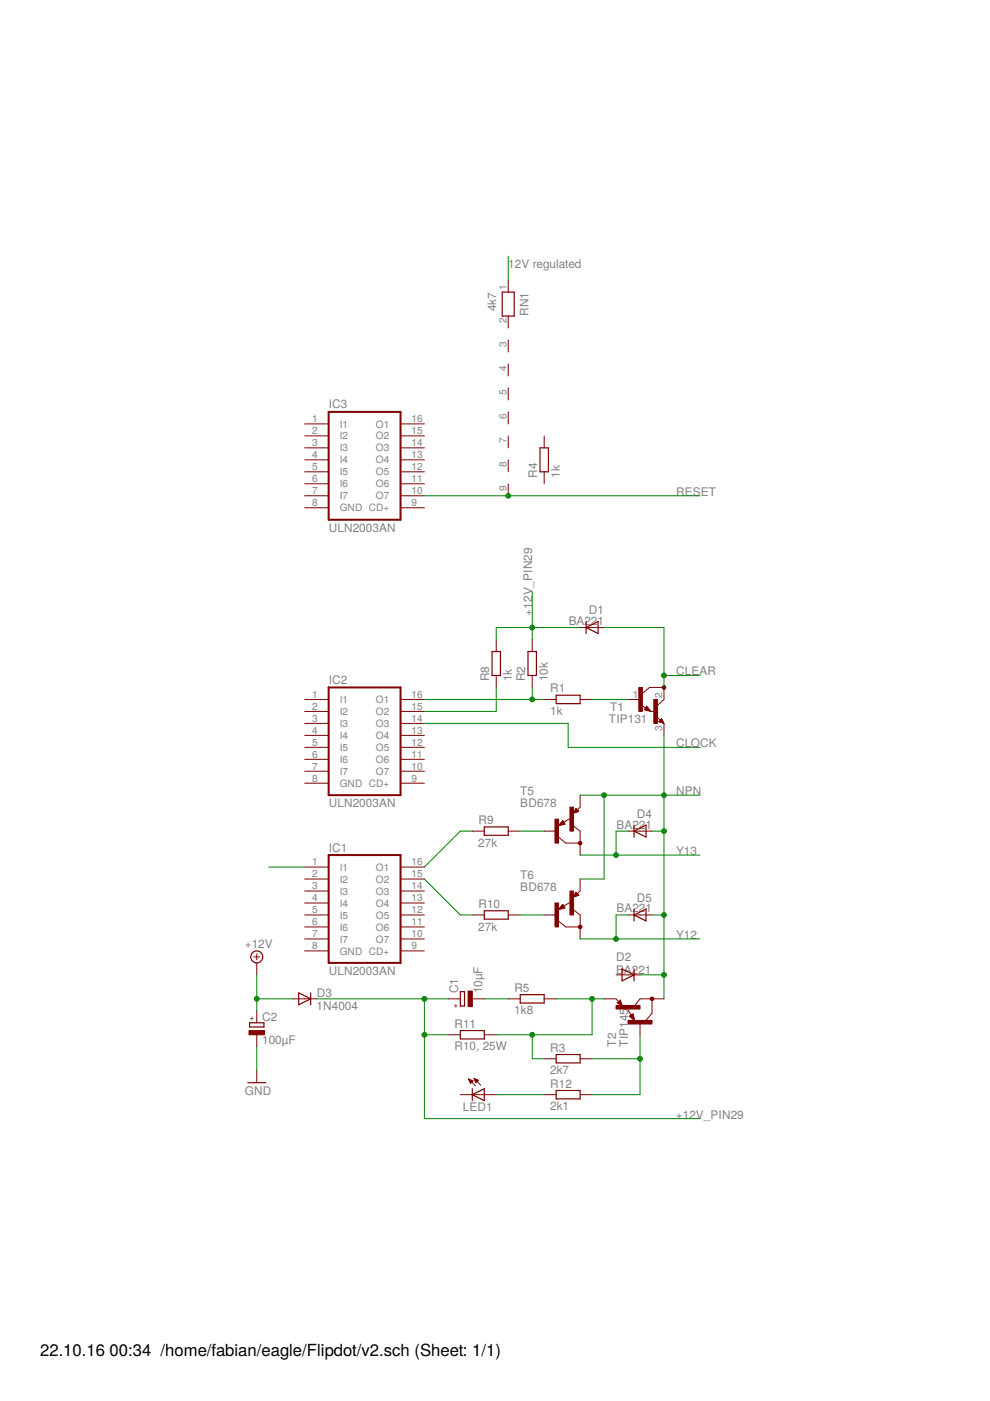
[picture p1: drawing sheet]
<svg xmlns="http://www.w3.org/2000/svg" width="210mm" height="297mm" viewBox="0 0 210 297" stroke-linecap="round" stroke-linejoin="round" font-family="sans-serif">
<path d="M69.7 87.3h15.2v22.9h-15.2zM69.7 145.8h15.2v22.8h-15.2zM69.7 181.3h15.2v22.9h-15.2z" fill="none" stroke="#800000" stroke-width=".42"/>
<g fill="none" stroke="#800000" stroke-width=".21">
<path d="M107.8 59.4v2.5M107.8 67v2.6M107.8 72.1v2.5M107.8 77.2v2.5M64.6 89.9h5.1M64.6 92.4h5.1M64.6 95h5.1M64.6 97.5h5.1M84.9 89.9h5.1M84.9 92.4h5.1M84.9 95h5.1M84.9 97.5h5.1"/>
<path d="M107.8 82.3v2.5M107.8 87.3v2.6M107.8 92.4v2.6M107.8 97.5v2.5M115.4 92.4v2.6M64.6 100h5.1M64.6 102.6h5.1M64.6 105.1h5.1M64.6 107.7h5.1M84.9 100h5.1M84.9 102.6h5.1M84.9 105.1h5.1"/>
<path d="M84.9 107.7h5.1M107.8 102.6v2.5M115.4 100v2.6M105.2 135.6v2.5M112.8 135.6v2.5M123 133.1h5.1M64.6 150.8h5.1M64.6 148.3h5.1M64.6 153.4h5.1M64.6 155.9h5.1M64.6 158.5h5.1M84.9 150.8h5.1"/>
<path d="M84.9 148.3h5.1M84.9 153.4h5.1M84.9 155.9h5.1M84.9 158.5h5.1M105.2 143.2v2.6M112.8 143.2v2.6M115.4 148.3h2.5M123 148.3h2.5M133.2 148.3h2.5M135.9 149.5l1 .6M136.2 147l1.5-1.2h3.1v2.5l-1.4 1.3M136.8 150.3l.3-.4 .6 .8-1-.2 .4-.7 .8 .9"/>
<path d="M137.1 149.7l.9 1.1-1.4-.3zM138 150.8h.6M139.2 151.9l.8 .8M140.3 152.4l.5 1-1.1-.4zM140.3 152.6l.2 .6-.7-.2 .5-.5 .4 .7M140.8 153.4v2.5M64.6 161h5.1M64.6 163.5h5.1M64.6 166.1h5.1M84.9 161h5.1M84.9 163.5h5.1M84.9 166.1h5.1"/>
<path d="M100.1 176.2h2.6M107.8 176.2h2.5M115.4 176.2h2.5M118.4 177.5l1.6 1.3h3M119.3 174l.5 .7-1.4 .4zM119.6 174.6l-.3-.4-.6 .7 1-.2-.4-.6-.7 .8M120.5 173.7l-1 .7M120.6 173.7h.2M121.3 174.9l1.7 1.3v5.1M122.1 171.4l.6 .6-1.1 .4zM122.1 171.6l-.2 .7 .7-.3-.5-.5-.4 .8M122.9 171.2l-.5 .5"/>
<path d="M123 168.6v2.5M133.2 176.2h5M64.6 183.8h5.1M64.6 186.4h5.1M64.6 188.9h5.1M64.6 191.5h5.1M64.6 194h5.1M64.6 196.5h5.1M64.6 199.1h5.1M84.9 183.8h5.1M84.9 186.4h5.1M84.9 188.9h5.1"/>
<path d="M84.9 191.5h5.1M84.9 194h5.1M84.9 196.5h5.1M84.9 199.1h5.1M100.1 194h2.6M107.8 194h2.5M115.4 194h2.5M118.4 195.3l1.6 1.2h3M119.3 191.7l.5 .8-1.4 .3zM119.6 192.3l-.3-.3-.6 .7 1-.2-.4-.7-.7 .9M120.5 191.5l-1 .7M120.6 191.5h.2"/>
<path d="M121.3 192.7l1.7 1.3v5.1M122.1 189.2l.6 .6-1.1 .4zM122.1 189.4l-.2 .7 .7-.3-.5-.5-.4 .8M122.9 189l-.5 .5M123 186.4v2.5M133.2 194h5M53.8 202.9h1.3M54.4 202.2v1.3M54.4 204.2v2.5M54.4 214.3v2.6M54.4 219.4v2.5M62.1 211.8h5"/>
<path d="M64.6 201.6h5.1M84.9 201.6h5.1M95.1 211.8h2.5M95.1 219.4h2.5M100.1 211.8h2.6M102.7 219.4h2.5M107.8 211.8h2.5M115.4 211.8h2.5M128.1 211.8h2.5M130.6 206.7h5.1M130.7 211.8l.5 .6M130.9 212.7l.6-.7 .4 1.2z"/>
<path d="M131.1 212.7l.7 .2-.3-.7-.5 .5 .8 .3M133.2 213.9v.3M133.2 214.3l.7 .9M133.4 215.5l.8-.5 .4 1.3zM134 215.2l-.3 .3 .7 .6-.2-1-.7 .4 .9 .7M135.7 216.9v2.5M138.2 211.8v3l-1.2 1.5M140.8 211.8h-5.1l-1.3 1.6M54.4 227v2.6M97.6 232.1h7.6M99.4 228.8l1.4 1.4M99.4 228.8l.9 .4"/>
<path d="M99.4 228.8l.4 .9 .5-.5M99.4 228.8h.1M99.4 228.9h.3M99.5 229h.5M99.5 229.2h.8M99.6 229.3h.6M99.7 229.4h.3M99.7 229.5h.2M99.8 229.6h.1M100.5 228.7l1.4 1.4M100.5 228.7l.9 .3M100.5 228.7l.4 .9 .5-.6"/>
<path d="M100.5 228.7h.1M100.6 228.8h.3M100.6 228.9h.5M100.7 229h.7M100.7 229.2h.6M100.8 229.3h.4M100.8 229.4h.2M100.9 229.5h.1M115.4 224.5h2.5M115.4 232.1h2.5M123 224.5h2.5M123 232.1h2.5"/>
</g>
<g fill="none" stroke="#800000" stroke-width=".25">
<path d="M106.5 61.9h2.5v5.1h-2.5zM114.5 95h1.8v5h-1.8zM104.3 138.1h1.8v5.1h-1.8zM112 138.1h1.7v5.1h-1.7zM124.3 133.1l2.5-1.3v2.5zM124.3 131.8v2.5M117.9 147.4h5.1v1.8h-5.1zM137.1 150.2v-.1l.5 .5-.8-.3M140.3 152.6l-.4 .4 .5 .1-.3-.2M102.7 175.3h5.1v1.8h-5.1zM119.3 174.4v-.1l-.5 .5 .8-.2M122.1 171.6l.4 .4-.5 .1 .2-.2"/>
<path d="M134.4 176.2l2.6-1.3v2.6zM134.4 174.9v2.6M102.7 193.1h5.1v1.8h-5.1zM119.3 192.2v-.1l-.5 .5 .8-.3M122.1 189.4l.4 .4-.5 .1 .2-.2M134.4 192.7v2.6M134.4 194l2.6-1.3v2.6zM52.9 216.9h3.1v.8h-3.1zM63.3 210.5l2.6 1.3-2.6 1.2zM65.9 210.5v2.5M97.6 218.5h5.1v1.8h-5.1zM97.6 210.2h.9v3.1h-.9z"/>
<path d="M110.3 210.9h5.1v1.8h-5.1zM131.4 212.5l.2 .3-.1-.5-.4 .4M131.9 205.4l2.5 1.3-2.5 1.3zM134 215.2l.3 .8-.5-.5h.1M134.4 205.4v2.6M52.5 229.6h3.8M100.1 232.1l2.6-1.3v2.6zM100.1 230.8v2.6M117.9 223.6h5.1v1.8h-5.1zM117.9 231.2h5.1v1.8h-5.1z"/>
<circle cx="54.4" cy="202.9" r="1.27"/>
</g>
<g fill="#800000" stroke="#800000" stroke-width=".21">
<circle cx="123" cy="178.8" r=".38"/>
<circle cx="123" cy="196.5" r=".38"/>
<circle cx="140.8" cy="145.8" r=".38"/>
<circle cx="138.2" cy="211.8" r=".38"/>
</g>
<g fill="#800000" stroke="#800000" stroke-width=".21">
<path d="M117.7 173.7h.7v5.1h-.7z"/>
<path d="M120.8 171.1h.8v5.1h-.8z"/>
<path d="M117.7 191.5h.7v5h-.7z"/>
<path d="M120.8 188.9h.8v5.1h-.8z"/>
<path d="M135.4 145.8h.8v5h-.8z"/>
<path d="M138.6 148.3h.8v5.1h-.8z"/>
<path d="M133.2 216.3h5v.8h-5z"/>
<path d="M130.6 213.2h5.1v.7h-5.1z"/>
<path d="M52.8 218.5h3.3v.9h-3.3z"/>
<path d="M99.3 210.1h.8v3.3h-.8z"/>
</g>
<g fill="none" stroke="#008000" stroke-width=".21">
<path d="M107.8 54.3v5.1M90 105.1h58.4M112.8 125.4v10.2M123 133.1h-17.8v2.5M128.1 133.1h12.7v12.7M90 148.3h25.4M90 153.4h30.5v5.1h27.9M105.2 145.8v5h-15.2M112.8 145.8v2.5M125.5 148.3h7.7M140.8 155.9v55.9M140.8 143.2h7.6"/>
<path d="M100.1 176.2h-2.5l-7.6 7.6M110.3 176.2h5.1M123 168.6h25.4M128.1 168.6v17.8h-5.1M133.2 176.2h-2.6v5.1M138.2 176.2h2.6M57 183.8h7.6M90 186.4l7.6 7.6h2.5M110.3 194h5.1M123 181.3h25.4M123 199.1h25.4M133.2 194h-2.6v5.1"/>
<path d="M138.2 194h2.6M54.4 206.7v7.6M54.4 211.8h7.7M67.1 211.8h28M90 211.8v25.4h58.4M90 219.4h5.1M102.7 211.8h5.1M112.8 219.4v5.1h2.6M117.9 211.8h10.2M125.5 211.8v7.6h-20.3M135.7 206.7h5.1M135.7 219.4v12.7h-10.2"/>
<path d="M54.4 221.9v5.1M105.2 232.1h10.2M125.5 224.5h10.2"/>
</g>
<g fill="#008000" stroke="#008000" stroke-width=".21">
<circle cx="130.6" cy="181.3" r=".51"/>
<circle cx="130.6" cy="199.1" r=".51"/>
<circle cx="140.8" cy="143.2" r=".51"/>
<circle cx="112.8" cy="148.3" r=".51"/>
<circle cx="128.1" cy="168.6" r=".51"/>
<circle cx="140.8" cy="168.6" r=".51"/>
<circle cx="140.8" cy="176.2" r=".51"/>
<circle cx="140.8" cy="206.7" r=".51"/>
<circle cx="140.8" cy="194" r=".51"/>
<circle cx="54.4" cy="211.8" r=".51"/>
<circle cx="90" cy="211.8" r=".51"/>
<circle cx="90" cy="219.4" r=".51"/>
<circle cx="112.8" cy="133.1" r=".51"/>
<circle cx="125.5" cy="211.8" r=".51"/>
<circle cx="112.8" cy="219.4" r=".51"/>
<circle cx="135.7" cy="224.5" r=".51"/>
<circle cx="107.8" cy="105.1" r=".51"/>
</g>
<g font-size="3.5">
<text x="8.5" y="287.5">22.10.16</text>
<text x="23.2" y="287.5">00:34 /home/fabian/eagle/Flipdot/v2.sch (Sheet: 1/1)</text>
</g>
<g font-size="2.5" fill="#808080">
<text x="107.8" y="56.9">12V regulated</text>
<text x="105.2" y="66" transform="rotate(-90 105.2 66)">4k7</text>
<text x="112.1" y="67" transform="rotate(-90 112.1 67)">RN1</text>
<text x="69.7" y="86.6">IC3</text>
<text x="113.9" y="101.3" transform="rotate(-90 113.9 101.3)">R4</text>
<text x="118.7" y="101.3" transform="rotate(-90 118.7 101.3)">1k</text>
<text x="143.3" y="105.1">RESET</text>
<text x="69.7" y="112.7">ULN2003AN</text>
<text x="112.8" y="130.5" transform="rotate(-90 112.8 130.5)">+12V_PIN29</text>
<text x="124.9" y="130.2">D1</text>
<text x="120.6" y="132.5">BA221</text>
<text x="143.3" y="143.2">CLEAR</text>
<text x="69.7" y="145">IC2</text>
<text x="103.7" y="144.5" transform="rotate(-90 103.7 144.5)">R8</text>
<text x="108.5" y="144.5" transform="rotate(-90 108.5 144.5)">1k</text>
<text x="111.3" y="144.5" transform="rotate(-90 111.3 144.5)">R2</text>
<text x="116.1" y="144.5" transform="rotate(-90 116.1 144.5)">10k</text>
<text x="116.7" y="146.8">R1</text>
<text x="116.7" y="151.6">1k</text>
<text x="129.1" y="153.4">TIP131</text>
<text x="129.4" y="150.8">T1</text>
<text x="143.3" y="158.4">CLOCK</text>
<text x="69.7" y="171.1">ULN2003AN</text>
<text x="110.3" y="171.1">BD678</text>
<text x="110.3" y="168.6">T5</text>
<text x="135" y="173.4">D4</text>
<text x="143.3" y="168.6">NPN</text>
<text x="101.4" y="179.5">27k</text>
<text x="101.4" y="174.7">R9</text>
<text x="130.7" y="175.7">BA221</text>
<text x="69.7" y="180.5">IC1</text>
<text x="143.3" y="181.3">Y13</text>
<text x="110.3" y="188.9">BD678</text>
<text x="110.3" y="186.4">T6</text>
<text x="135" y="191.2">D5</text>
<text x="101.4" y="197.3">27k</text>
<text x="101.4" y="192.5">R10</text>
<text x="130.7" y="193.5">BA221</text>
<text x="51.9" y="201">+12V</text>
<text x="130.6" y="203.7">D2</text>
<text x="143.3" y="199.1">Y12</text>
<text x="69.7" y="206.7">ULN2003AN</text>
<text x="130.6" y="206.5">B</text>
<text x="132.3" y="206.5">A221</text>
<text x="67.1" y="214.1">1N4004</text>
<text x="67.2" y="211.3">D3</text>
<text x="97.1" y="210.6" transform="rotate(-90 97.1 210.6)">C1</text>
<text x="102.2" y="210.6" transform="rotate(-90 102.2 210.6)">10µF</text>
<text x="109" y="215.1">1k8</text>
<text x="109.1" y="210.3">R5</text>
<text x="55.6" y="221.4">100µF</text>
<text x="55.6" y="216.4">C2</text>
<text x="96.4" y="217.9">R11</text>
<text x="130.6" y="221.9" transform="rotate(-90 130.6 221.9)">T2</text>
<text x="133.2" y="221.9" transform="rotate(-90 133.2 221.9)">TIP145</text>
<text x="96.4" y="222.7">R10, 25W</text>
<text x="116.7" y="227.8">2k7</text>
<text x="116.7" y="223">R3</text>
<text x="51.9" y="232.1">GND</text>
<text x="116.7" y="230.6">R12</text>
<text x="98.1" y="235.6">LED1</text>
<text x="116.7" y="235.4">2k1</text>
<text x="143.3" y="237.2">+12V_PIN29</text>
</g>
<g font-size="2.1" fill="#808080">
<text x="107.4" y="61.6" transform="rotate(-90 107.4 61.6)">1</text>
<text x="107.4" y="68.6" transform="rotate(-90 107.4 68.6)">2</text>
<text x="107.4" y="73.6" transform="rotate(-90 107.4 73.6)">3</text>
<text x="107.4" y="83.8" transform="rotate(-90 107.4 83.8)">5</text>
<text x="107.4" y="78.7" transform="rotate(-90 107.4 78.7)">4</text>
<text x="66.2" y="89.5">1</text>
<text x="87.2" y="89.5">16</text>
<text x="107.4" y="88.9" transform="rotate(-90 107.4 88.9)">6</text>
<text x="66.2" y="92.1">2</text>
<text x="66.2" y="94.6">3</text>
<text x="72" y="90.6">I1</text>
<text x="72" y="93.2">I2</text>
<text x="72" y="95.7">I3</text>
<text x="79.7" y="90.6">O1</text>
<text x="79.7" y="93.2">O2</text>
<text x="79.7" y="95.7">O3</text>
<text x="87.2" y="92.1">15</text>
<text x="87.2" y="94.6">14</text>
<text x="107.4" y="94" transform="rotate(-90 107.4 94)">7</text>
<text x="66.2" y="97.1">4</text>
<text x="66.2" y="99.7">5</text>
<text x="72" y="98.3">I4</text>
<text x="72" y="100.8">I5</text>
<text x="79.7" y="98.3">O4</text>
<text x="79.7" y="100.8">O5</text>
<text x="87.2" y="97.1">13</text>
<text x="87.2" y="99.7">12</text>
<text x="107.4" y="99" transform="rotate(-90 107.4 99)">8</text>
<text x="66.2" y="102.2">6</text>
<text x="66.2" y="104.8">7</text>
<text x="66.2" y="107.3">8</text>
<text x="72" y="103.3">I6</text>
<text x="72" y="105.9">I7</text>
<text x="79.7" y="103.3">O6</text>
<text x="79.7" y="105.9">O7</text>
<text x="87.2" y="102.2">11</text>
<text x="87.2" y="104.8">10</text>
<text x="87.2" y="107.3">9</text>
<text x="107.4" y="104.1" transform="rotate(-90 107.4 104.1)">9</text>
<text x="72" y="108.4">GND CD+</text>
<text x="66.2" y="147.9">1</text>
<text x="72" y="149">I1</text>
<text x="79.7" y="149">O1</text>
<text x="87.2" y="147.9">16</text>
<text x="134.2" y="147.9">1</text>
<text x="140.4" y="147.9" transform="rotate(-90 140.4 147.9)">2</text>
<text x="66.2" y="150.5">2</text>
<text x="66.2" y="153">3</text>
<text x="66.2" y="155.5">4</text>
<text x="72" y="151.6">I2</text>
<text x="72" y="154.1">I3</text>
<text x="79.7" y="151.6">O2</text>
<text x="79.7" y="154.1">O3</text>
<text x="87.2" y="150.5">15</text>
<text x="87.2" y="153">14</text>
<text x="87.2" y="155.5">13</text>
<text x="140.4" y="154.9" transform="rotate(-90 140.4 154.9)">3</text>
<text x="66.2" y="158.1">5</text>
<text x="66.2" y="160.6">6</text>
<text x="72" y="156.7">I4</text>
<text x="72" y="159.2">I5</text>
<text x="72" y="161.7">I6</text>
<text x="79.7" y="156.7">O4</text>
<text x="79.7" y="159.2">O5</text>
<text x="79.7" y="161.7">O6</text>
<text x="87.2" y="158.1">12</text>
<text x="87.2" y="160.6">11</text>
<text x="66.2" y="163.2">7</text>
<text x="66.2" y="165.7">8</text>
<text x="72" y="164.3">I7</text>
<text x="72" y="166.8">GND CD+</text>
<text x="79.7" y="164.3">O7</text>
<text x="87.2" y="163.2">10</text>
<text x="87.2" y="165.7">9</text>
<text x="66.2" y="183.5">1</text>
<text x="72" y="184.6">I1</text>
<text x="79.7" y="184.6">O1</text>
<text x="87.2" y="183.5">16</text>
<text x="66.2" y="186">2</text>
<text x="66.2" y="188.6">3</text>
<text x="66.2" y="191.1">4</text>
<text x="72" y="187.1">I2</text>
<text x="72" y="189.7">I3</text>
<text x="79.7" y="187.1">O2</text>
<text x="79.7" y="189.7">O3</text>
<text x="87.2" y="186">15</text>
<text x="87.2" y="188.6">14</text>
<text x="87.2" y="191.1">13</text>
<text x="66.2" y="193.6">5</text>
<text x="66.2" y="196.2">6</text>
<text x="72" y="192.2">I4</text>
<text x="72" y="194.8">I5</text>
<text x="72" y="197.3">I6</text>
<text x="79.7" y="192.2">O4</text>
<text x="79.7" y="194.8">O5</text>
<text x="79.7" y="197.3">O6</text>
<text x="87.2" y="193.6">12</text>
<text x="87.2" y="196.2">11</text>
<text x="66.2" y="198.7">7</text>
<text x="66.2" y="201.3">8</text>
<text x="72" y="199.8">I7</text>
<text x="72" y="202.4">GND CD+</text>
<text x="79.7" y="199.8">O7</text>
<text x="87.2" y="198.7">10</text>
<text x="87.2" y="201.3">9</text>
</g>
<g font-size="1.8" fill="#800000">
<text x="96.2" y="213.6">+</text>
<text x="53.9" y="216.4" transform="rotate(-90 53.9 216.4)">+</text>
</g>
</svg>
